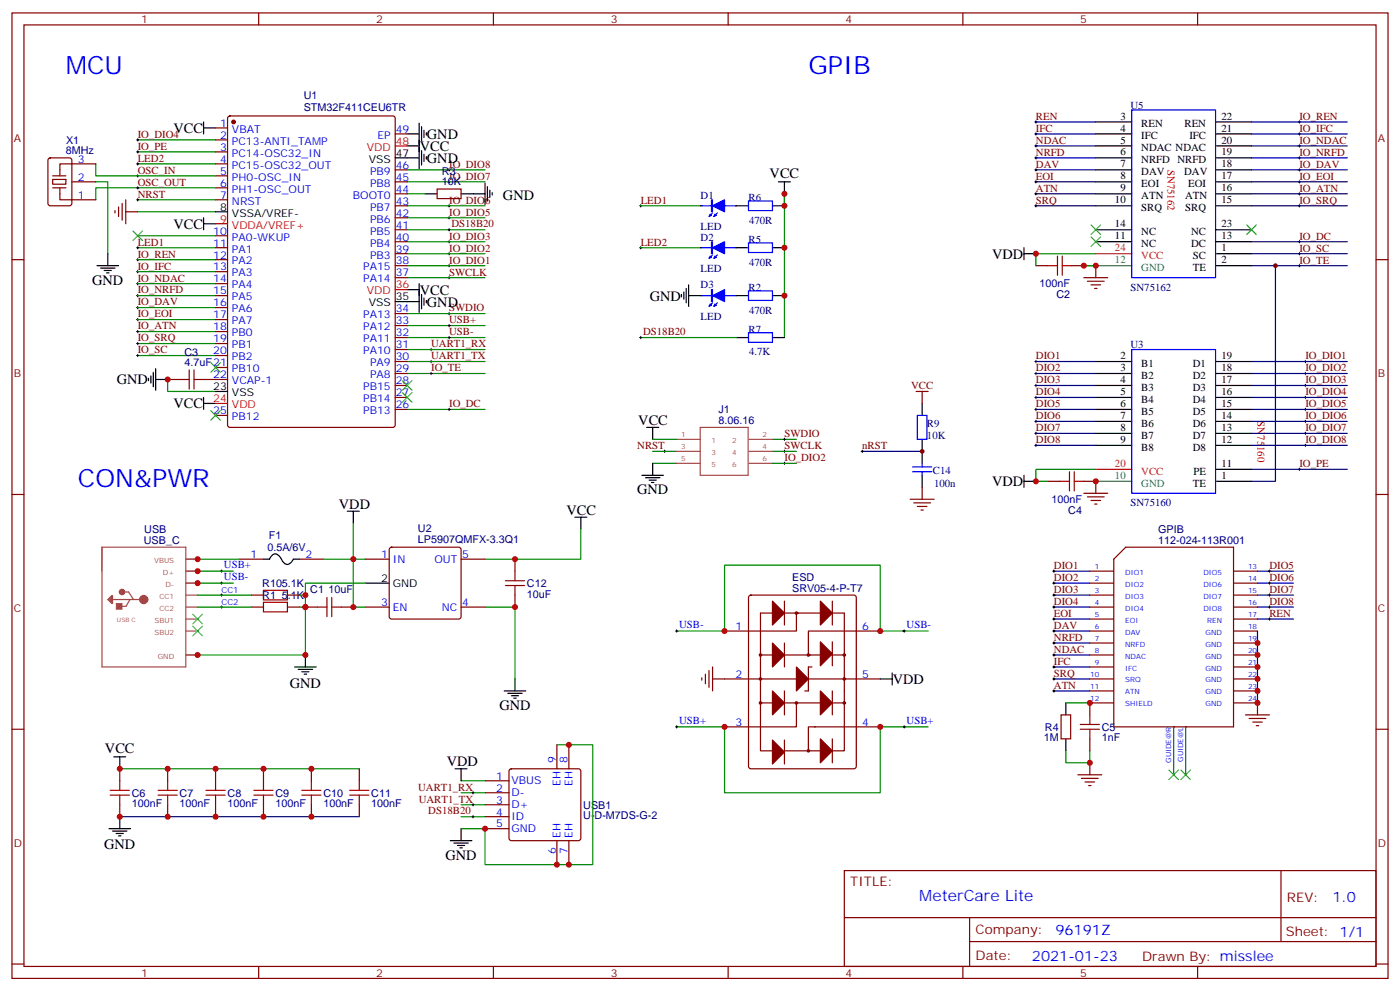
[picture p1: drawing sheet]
<svg xmlns="http://www.w3.org/2000/svg" width="412mm" height="292mm" viewBox="0 0 412 292" stroke-linecap="round" stroke-linejoin="round" font-family="sans-serif">
<g fill="none" stroke="#000" stroke-width=".29">
<path d="M304.8 39.4h.7M304.8 35.9h.7M305.2 35.6v.7M305.2 39.1v.7M382.4 39.4h.7M382.4 35.9h.7M382.8 35.6v.7M382.8 39.1v.7M131.9 53.6h.7M131.9 50h.7M132.3 49.7v.7M132.3 53.2v.7"/>
<path d="M304.8 53.6h.7M304.8 50h.7M304.8 46.5h.7M304.8 43h.7M304.8 57.1h.7M305.2 42.6v.7M305.2 46.1v.7M305.2 49.7v.7M305.2 53.2v.7M305.2 56.7v.7M382.4 53.6h.7M382.4 50h.7"/>
<path d="M382.4 46.5h.7M382.4 43h.7M382.4 57.1h.7M382.8 42.6v.7M382.8 46.1v.7M382.8 49.7v.7M382.8 53.2v.7M382.8 56.7v.7M40.2 76.5h.7M40.6 76.1v.7M40.6 79.7v.7M131.9 64.1h.7"/>
<path d="M131.9 60.6h.7M131.9 78.2h.7M131.9 74.7h.7M131.9 71.2h.7M132.3 60.3v.7M132.3 63.8v.7M132.3 70.8v.7M132.3 74.4v.7M132.3 77.9v.7M304.8 60.6h.7M305.2 60.3v.7M382.4 60.6h.7"/>
<path d="M382.4 78.2h.7M382.4 74.7h.7M382.4 71.2h.7M382.8 60.3v.7M382.8 70.8v.7M382.8 74.4v.7M382.8 77.9v.7M40.2 83.5h.7M40.2 80h.7M40.2 97.6h.7M40.2 94.1h.7M40.2 90.6h.7"/>
<path d="M40.2 87.1h.7M40.6 83.2v.7M40.6 86.7v.7M40.6 90.2v.7M40.6 93.8v.7M40.6 97.3v.7M131.9 81.8h.7M131.9 92.4h.7M131.9 99.4h.7M131.9 95.9h.7M132.3 81.4v.7M132.3 92v.7"/>
<path d="M132.3 95.5v.7M132.3 99.1v.7M40.2 101.2h.7M40.6 100.8v.7M126.6 102.9h.8M126.6 106.5h.8M127 102.6v.7M127 106.1v.7M304.8 106.5h.7M304.8 117.1h.7M304.8 113.5h.7M304.8 110h.7"/>
<path d="M305.2 106.1v.7M305.2 109.6v.7M305.2 113.2v.7M305.2 116.7v.7M384.2 106.5h.7M384.2 117.1h.7M384.2 113.5h.7M384.2 110h.7M384.5 106.1v.7M384.5 109.6v.7M384.5 113.2v.7M384.5 116.7v.7"/>
<path d="M131.9 120.6h.7M132.3 120.2v.7M304.8 120.6h.7M304.8 131.2h.7M304.8 127.6h.7M304.8 124.1h.7M305.2 120.2v.7M305.2 123.8v.7M305.2 127.3v.7M305.2 130.8v.7M382.4 138.2h.7M382.8 137.9v.7"/>
<path d="M384.2 120.6h.7M384.2 131.2h.7M384.2 127.6h.7M384.2 124.1h.7M384.5 120.2v.7M384.5 123.8v.7M384.5 127.3v.7M384.5 130.8v.7M64.9 175.3h.7M64.9 171.7h.7M64.9 168.2h.7M64.9 178.8h.7"/>
<path d="M65.3 167.9v.7M65.3 171.4v.7M65.3 174.9v.7M65.3 178.4v.7"/>
</g>
<g fill="none" stroke="#008700" stroke-width=".35">
<path d="M40.6 48.3h22.9M40.6 44.7h22.9M40.6 41.2h22.9M119.9 53.6h23M119.9 50h23M119.9 57.1h5.3M40.6 73h22.9M40.6 76.5h22.9M40.6 62.4h22.9M119.9 78.2h23M119.9 74.7h23M119.9 71.2h23"/>
<path d="M119.9 64.1h23M119.9 60.6h23M40.6 97.6h22.9M40.6 94.1h22.9M40.6 90.6h22.9M40.6 87.1h22.9M40.6 83.5h22.9M40.6 80h22.9M119.9 95.9h23M119.9 99.4h23M119.9 92.4h23M119.9 81.8h23"/>
<path d="M40.6 104.7h22.9M40.6 101.2h22.9M49.4 111.8v3.5h14.1M119.9 110h23M119.9 102.9h23M119.9 106.5h23M119.9 120.6h23M35.3 226.4h70.5"/>
</g>
<g fill="none" stroke="#000" stroke-width=".35">
<path d="M60 35.9v3.5M60 37.7h3.5M119.9 39.4h3.6M123.5 36.3v13.4M124.2 37.3v4.3M124.9 38.4v2.1M125.6 39.1v.7M322.8 39.4h10.6M322.8 35.9h10.6M358.1 39.4h10.6M358.1 35.9h10.6M116.4 46.5h7.1"/>
<path d="M119.9 43h3.6M124.2 44.4v4.2M124.9 45.4v2.2M125.6 46.1v.7M139.3 57.1h3.6M142.9 53.9v6.4M143.6 55v4.2M144.3 56v2.1M145 56.7v.7M322.8 57.1h10.6M322.8 46.5h10.6M322.8 43h10.6"/>
<path d="M322.8 50h10.6M322.8 53.6h10.6M358.1 57.1h10.6M358.1 46.5h10.6M358.1 43h10.6M358.1 50h10.6M358.1 53.6h10.6M60 64.1v3.6M60 65.9h3.5M63.5 62.4h3.5M301.6 73v3.5M301.6 74.7h3.6"/>
<path d="M322.8 60.6h10.6M322.8 71.2h10.6M322.8 67.7h10.6M358.1 74.7h10.6M358.1 60.6h10.6M358.1 78.2h10.6M358.1 71.2h10.6M358.1 67.7h10.6M116.4 88.8h7.1M119.9 85.3h3.6M123.5 83.5v8.5M124.2 86.7v4.2"/>
<path d="M124.9 87.8v2.1M125.6 88.5v.7M43.7 111.4v.7M44.4 110.7v2.1M45.2 109.6v4.3M45.9 111.8h3.5M45.9 108.6v6.3M60 118.8h3.5M60 117.1v3.5M63.5 115.3h3.5M322.8 106.5h10.6M322.8 110h10.6"/>
<path d="M322.8 113.5h10.6M322.8 117.1h10.6M358.1 106.5h10.6M358.1 110h10.6M358.1 113.5h10.6M358.1 117.1h10.6M301.6 140v3.5M322.8 120.6h10.6M322.8 124.1h10.6M322.8 127.6h10.6M322.8 131.2h10.6M358.1 120.6h10.6"/>
<path d="M358.1 124.1h10.6M358.1 127.6h10.6M358.1 131.2h10.6M358.1 138.2h10.6M301.6 141.7h3.6M358.1 141.7h10.6M77.6 164.7h1.8l.6-1a1.56 1.56 0 0 1 2.7 .6l.1 .3a2.13 2.13 0 0 0 2.3 1.5l1.3-1.4h1.8M86.8 196.4h6.3M87.8 197.1h4.3M88.9 197.8h2.1M89.6 198.5h.7M90 192.9v3.5"/>
<path d="M33.5 222.9h3.5M35.3 222.9v3.5M32.1 244.1h6.4M33.2 244.8h4.2M34.2 245.5h2.1M34.9 246.2h.7M35.3 240.5v3.6"/>
</g>
<g fill="none" stroke="#800000" stroke-width=".35">
<path d="M36 59.9v4.9M37 58.8v7.1M33.9 62v.7M34.9 61v2.8M37 62.4h3.6M322.8 78.2v3.6M319.3 81.8h7M320.3 82.8h5M321.4 83.9h2.8M322.4 84.9h.7M319.3 145.3h7M320.3 146.3h5"/>
<path d="M321.4 147.4h2.8M322.4 148.4h.7M322.8 141.7v3.6"/>
</g>
<g fill="none" stroke="#870000" stroke-width=".35">
<path d="M63.5 37.7h3.5M67.3 34.4l.4-.3h48l.7 .5v90.6l-.4 .6-48.3 .1-.6-.5-.1-90.5zM116.4 39.4h3.5M63.5 41.2h3.5M63.5 44.7h3.5M63.5 48.3h3.5M63.5 51.8h3.5M63.5 55.3h3.5M63.5 58.8h3.5M116.4 57.1h3.5M116.4 53.6h3.5M116.4 50h3.5"/>
<path d="M63.5 69.4h3.5M63.5 73h3.5M63.5 76.5h3.5M116.4 78.2h3.5M116.4 74.7h3.5M116.4 71.2h3.5M116.4 67.7h3.5M116.4 64.1h3.5M116.4 60.6h3.5M63.5 80h3.5M63.5 83.5h3.5M63.5 87.1h3.5"/>
<path d="M63.5 90.6h3.5M63.5 94.1h3.5M63.5 97.6h3.5M116.4 99.4h3.5M116.4 95.9h3.5M116.4 92.4h3.5M116.4 81.8h3.5M63.5 101.2h3.5M63.5 104.7h3.5M63.5 108.2h3.5M63.5 111.8h3.5M116.4 117.1h3.5"/>
<path d="M116.4 113.5h3.5M116.4 110h3.5M116.4 106.5h3.5M116.4 102.9h3.5M63.5 122.3h3.5M116.4 120.6h3.5M70.6 164.7h7M88.2 164.7h7M321 168.2h7M321 171.7h7M321 175.3h7M321 178.8h7"/>
<path d="M328.1 164.7l3.5-3.6h31.8v53h-35.3zM363.5 168.2h6.9M363.5 171.7h6.9M363.5 175.3h6.9M363.5 178.8h6.9M321 182.3h7M321 185.8h7M321 189.4h7M321 192.9h7M321 196.4h7M321 200h7M363.5 182.3h6.9"/>
<path d="M363.5 185.8h6.9M363.5 189.4h6.9M363.5 192.9h6.9M363.5 196.4h6.9M363.5 200h6.9M321 203.5h7M321 207h7M363.5 203.5h6.9M363.5 207h6.9"/>
</g>
<circle cx="68.8" cy="35.9" r=".53" fill="#870000" stroke="#870000" stroke-width=".35"/>
<path d="M116.4 43h3.5M63.5 65.9h3.5M116.4 85.3h3.5M63.5 118.8h3.5" fill="none" stroke="#f00" stroke-width=".35"/>
<g fill="none" stroke="#000080" stroke-width=".35">
<path d="M305.2 35.9h17.6M305.2 39.4h17.6M368.7 35.9h28.2M368.7 39.4h28.2M305.2 57.1h17.6M305.2 53.6h17.6M305.2 50h17.6M305.2 43h17.6M305.2 46.5h17.6M368.7 57.1h28.2M368.7 53.6h28.2M368.7 50h28.2"/>
<path d="M368.7 43h28.2M368.7 46.5h28.2M305.2 60.6h17.6M368.7 78.2h28.2M368.7 60.6h28.2M368.7 71.2h28.2M368.7 74.7h28.2M375.7 78.2v63.5h-7M305.2 117.1h17.6M305.2 113.5h17.6M305.2 110h17.6M305.2 106.5h17.6"/>
<path d="M368.7 117.1h28.2M368.7 113.5h28.2M368.7 110h28.2M368.7 106.5h28.2M305.2 131.2h17.6M305.2 127.6h17.6M305.2 124.1h17.6M305.2 120.6h17.6M368.7 131.2h28.2M368.7 127.6h28.2M368.7 124.1h28.2M368.7 120.6h28.2"/>
<path d="M368.7 138.2h28.2M35.3 240.5h70.5"/>
</g>
<path d="M322.8 74.7h10.6M322.8 138.2h10.6" fill="none" stroke="#ed0d21" stroke-width=".35"/>
<path d="M322.8 78.2h10.6M322.8 141.7h10.6" fill="none" stroke="#17855c" stroke-width=".35"/>
<path d="M333.4 32.4h24.7v49.4h-24.7zM333.4 102.9h24.7v42.4h-24.7z" fill="none" stroke="#00f" stroke-width=".35"/>
<g fill="#870000">
<circle cx="349.3" cy="214.1" r=".18"/>
<circle cx="345.7" cy="214.1" r=".18"/>
</g>
<g fill="none" stroke="#000080" stroke-width=".35">
<path d="M254 132.9h17.6M310.4 178.8h10.6M310.4 175.3h10.6M310.4 171.7h10.6M310.4 168.2h10.6M370.4 178.8h10.6M370.4 175.3h10.6M370.4 171.7h10.6M370.4 168.2h10.6M310.4 185.8h10.6M310.4 189.4h10.6M310.4 192.9h10.6"/>
<path d="M310.4 182.3h10.6M310.4 196.4h10.6M310.4 200h10.6M370.4 182.3h10.6M370.4 185.8v21.2M310.4 203.5h10.6"/>
</g>
<g fill="none" stroke="#000" stroke-width=".29">
<path d="M40.2 51.8h.7M40.2 55.3h.7M40.2 58.8h.7M40.2 41.2h.7M40.2 44.7h.7M40.2 48.3h.7M40.6 40.9v.7M40.6 44.4v.7M40.6 47.9v.7M40.6 51.4v.7M40.6 55v.7M40.6 58.5v.7"/>
<path d="M40.2 73h.7M40.6 72.6v.7M131.9 67.7h.7M132.3 67.3v.7M188.4 73h.7M188.4 60.6h.7M188.7 60.3v.7M188.7 72.6v.7M188.4 99.4h.7M188.7 99.1v.7M40.2 104.7h.7M40.6 104.4v.7"/>
<path d="M126.6 110h.8M127 109.6v.7M195.4 132.9h.7M195.8 132.6v.7M230.7 132.9h.7M230.7 129.4h.7M231.1 129v.8M231.1 132.6v.7M253.6 132.9h.8M254 132.6v.7M310.1 168.2h.7M310.1 171.7h.7"/>
<path d="M310.1 175.3h.7M310.1 178.8h.7M310.4 167.9v.7M310.4 171.4v.7M310.4 174.9v.7M310.4 178.4v.7M373.6 168.2h.7M373.6 171.7h.7M373.6 175.3h.7M373.6 178.8h.7M373.9 167.9v.7M373.9 171.4v.7"/>
<path d="M373.9 174.9v.7M373.9 178.4v.7M310.1 185.8h.7M310.1 189.4h.7M310.1 192.9h.7M310.1 182.3h.7M310.1 196.4h.7M310.1 200h.7M310.4 182v.7M310.4 185.5v.7M310.4 189v.7M310.4 192.5v.8"/>
<path d="M310.4 196.1v.7M310.4 199.6v.7M373.6 182.3h.7M373.9 182v.7M310.1 203.5h.7M310.4 203.1v.7"/>
</g>
<g fill="none" stroke="#800000" stroke-width=".35">
<path d="M269.9 115.3h3.5M271.6 115.3v3.5M268.1 147h7.1M269.2 148.1h4.9M270.2 149.2h2.8M271.3 150.2h.7M271.6 143.5v3.5M206.7 199.6v.7M207.8 198.5v2.9M208.8 197.5v4.9M209.9 200h3.5M209.9 196.4v7.1"/>
<path d="M366.9 210.5h7M367.9 211.6h5M369 212.7h2.8M370.1 213.7h.7M370.4 207v3.5M317.5 228.2h7.1M318.6 229.2h4.9M319.6 230.3h2.8M320.7 231.4h.7M321 224.6v3.6"/>
</g>
<g fill="none" stroke="#a64a4a" stroke-width=".35">
<path d="M30 161.1v7.1M30 161.1h24.7v35.3h-24.7zM32 176.6l.6-.6v1.1l-.3-.5M32.9 175.5h.3v2.2h-.3l-1.1-1.1zM32.9 175.5v1.9M33.2 176.6h9.1M36.5 174.3h1.4l1.4 2.3M38.3 176.6l-1.2 2h-1.7M54.7 168.2h3.5M54.7 171.7h3.5M54.7 164.7h3.5M54.7 175.3h3.5"/>
<path d="M54.7 178.8h3.5M54.7 192.9h3.5M54.7 182.3h3.5M54.7 185.8h3.5"/>
</g>
<g fill="none" stroke="#a64a4a" stroke-width="1.4">
<path d="M36.2 174.3a.28 .28 0 0 0-.4-.2 .28 .28 0 0 0-.1 .4 .28 .28 0 0 0 .5 0v-.2"/>
<circle cx="42.3" cy="176.6" r=".69"/>
</g>
<path d="M34.3 177.7h1.6v1.7h-1.6z" fill="#a64a4a" stroke="#a64a4a" stroke-width=".29"/>
<g fill="none" stroke="#008700" stroke-width=".35">
<path d="M28.2 48.3v3.5h35.3M28.2 53.6h3.5v21.1M40.6 58.8h22.9M63.5 55.3h-35.3v3.5M40.6 69.4h22.9M119.9 67.7h23M188.7 73h17.7M188.7 60.6h17.7M231.1 60.6v-3.5v42.3M319.3 78.2h3.5M322.8 74.7h-17.6v3.5M188.7 99.4h28.3"/>
<path d="M192.3 132.9h7M192.3 136.5h7M227.5 132.9h7.1M227.5 129.4h7.1M322.8 138.2h-17.6v3.5h3.5M104.1 154.1v24.7h3.5M171.1 155.9v8.8h-28.2M58.2 175.3h15.9M58.2 164.7h12.4M58.2 168.2h10.6M58.2 171.7h10.6M58.2 178.8h15.9"/>
<path d="M88.2 178.8h1.8M90 178.8v14.1h-31.8M95.2 164.7h12.4M107.6 171.7h-17.6v7.1M142.9 178.8h8.8v21.2M199.3 185.8h14.1v-19.4h45.9v19.4h14.1M199.3 214.1h14.1v19.4h45.9v-19.4h14.1M314 207h7M314 221.1v3.5h7v-3.5"/>
</g>
<g fill="none" stroke="#a10000" stroke-width=".35">
<path d="M308.7 78.2h2.8M311.5 75.4v5.7M312.9 78.2h2.8M312.9 75.4v5.7M52.9 111.8h2.8M55.7 108.9v5.7M57.1 111.8h2.9M57.1 108.9v5.7M315 138.9v5.7M316.4 138.9v5.7M312.2 141.7h2.8M316.4 141.7h2.9"/>
<path d="M77.6 177.4h7.1v2.8h-7.1zM93.5 178.8h2.8M96.3 176v5.6M97.7 178.8h2.8M97.7 176v5.6M148.9 172.4h5.6M148.9 171h5.6M151.7 168.2v2.8M151.7 172.4v2.9M318.2 214.8h5.6M318.2 213.4h5.6M321 210.5v2.9"/>
<path d="M321 214.8v2.8M32.5 234.2h5.6M32.5 232.8h5.6M35.3 229.9v2.9M35.3 234.2v2.8M46.6 234.2h5.6M46.6 232.8h5.6M49.4 229.9v2.9M49.4 234.2v2.8M60.7 234.2h5.6M60.7 232.8h5.6M63.5 229.9v2.9"/>
<path d="M63.5 234.2v2.8M74.8 234.2h5.6M74.8 232.8h5.6M77.6 229.9v2.9M77.6 234.2v2.8M88.9 234.2h5.6M88.9 232.8h5.6M91.7 229.9v2.9M91.7 234.2v2.8M103 234.2h5.7M103 232.8h5.7M105.8 229.9v2.9"/>
<path d="M105.8 234.2v2.8"/>
</g>
<g fill="none" stroke="#870000" stroke-width=".35">
<path d="M3.5 3.8h405.4v284.3h-405.4zM7.1 7.3h398.2v277.3h-398.2zM76.2 3.8v3.5M145.3 3.8v3.5M214.5 3.8v3.5M283.6 3.8v3.5M352.8 3.8v3.5M14.3 46.7l.5-.2h5.7l.6 .4 .1 13-.5 .7h-5.9l-.6-.5-.1-12.9zM15.5 52.8h3.9v1.5h-3.9zM15.5 51.8h3.9M15.5 55.3h3.9M17.6 55.3v3.5h10.6"/>
<path d="M21.2 53.6h7M28.2 48.3h-10.6v3.5M128.8 55.7h7v2.8h-7zM3.5 76.5h3.6M305.2 78.2h3.5M315.7 78.2h3.6M405.3 76.5h3.6M49.4 111.8h3.5M60 111.8h3.5M3.5 145.6h3.6M308.7 141.7h3.5M319.3 141.7h3.5"/>
<path d="M405.3 145.6h3.6M74.1 178.8h3.5M84.7 178.8h3.5M90 178.8h3.5M100.5 178.8h3.6M107.6 178.8h7.1M107.6 164.7h7.1M114.9 161.4l.5-.3h19.7l.5 .3 .2 .5v19.7l-.2 .5-.5 .2h-19.7l-.5-.2-.2-.5v-19.7zM135.8 178.8h7.1M135.8 164.7h7.1M151.7 164.7v3.5M151.7 175.3v3.5"/>
<path d="M3.5 214.8h3.6M312.6 210.5h2.8v7.1h-2.8zM321 207v3.5M321 217.6v3.5M405.3 214.8h3.6M35.3 226.4v3.5M35.3 237v3.5M49.4 226.4v3.5M49.4 237v3.5M63.5 226.4v3.5M63.5 237v3.5M77.6 226.4v3.5"/>
<path d="M77.6 237v3.5M91.7 226.4v3.5M91.7 237v3.5M105.8 226.4v3.5M105.8 237v3.5M248.7 256.4h156.6v28.2h-156.6zM377.3 256.4v20.9M248.7 270.2h156.5M285.6 277.3h119.6M285.6 270.2v14.2M3.5 283.9h3.6M76.2 284.6v3.5"/>
<path d="M145.3 284.6v3.5M214.5 284.6v3.5M283.6 284.6v3.5M352.8 284.6v3.5M405.3 283.9h3.6"/>
</g>
<g fill="none" stroke="#000" stroke-width=".35">
<path d="M125.2 57.1h3.6M135.8 57.1h3.5M229.3 53.6h3.5M231.1 53.6v3.5M28.6 78.2h6.3M29.6 79h4.3M30.7 79.7h2.1M31.7 74.7v3.5M206.4 73h.3M206.4 60.6h.3M216.6 73h3.9M216.6 60.6h3.9"/>
<path d="M227.5 73h3.6M227.5 60.6h3.6M31.4 80.4h.7M200.7 86.7v.7M201.4 86v2.1M202.1 84.9v4.3M202.8 87.1h3.9M202.8 83.9v6.3M216.6 87.1h3.9M217 99.4h3.5M227.5 87.1h3.6M227.5 99.4h3.6"/>
<path d="M271.6 118.8v3.5M189.1 140h6.3M192.3 136.5v3.5M271.6 129.4v7.1M271.6 140v3.5M102.3 150.6h3.5M104.1 150.6v3.5M169.3 152.3h3.6M171.1 152.3v3.6M190.1 140.7h4.3M191.2 141.4h2.1M191.9 142.1h.7"/>
<path d="M107.6 171.7h7.1M151.7 200v3.5M148.5 203.5h6.4M149.6 204.2h4.2M150.6 204.9h2.2M151.3 205.6h.7M314 207v3.5M314 217.6v3.5"/>
</g>
<path d="M39.2 68l2.8 2.8M42 68l-2.8 2.8M321.4 66.3l2.8 2.8M321.4 69.8l2.8 2.8M324.2 66.3l-2.8 2.8M324.2 69.8l-2.8 2.8M367.2 66.3l2.9 2.8M370.1 66.3l-2.9 2.8M62.1 106.8l2.8 2.8M64.9 106.8l-2.8 2.8" fill="none" stroke="#3c3" stroke-width=".35"/>
<g fill="none" stroke="#00f" stroke-width=".35">
<path d="M220.5 59.2h7v2.8h-7zM206.7 73h9.9M206.7 60.6h9.9M209.2 75.4l.3 .4-.7 .3zM209.2 63.1l.3 .3-.7 .4zM209.9 75.1l-.7 .7M209.9 62.7l-.7 .7M210.6 75.4l.4 .4-.7 .3zM210.6 63.1l.4 .3-.7 .4zM211.3 75.1l-.7 .7M211.3 62.7l-.7 .7M220.5 71.5h7v2.9h-7z"/>
<path d="M206.7 87.1h9.9M209.2 89.5l.3 .4-.7 .3zM209.9 89.2l-.7 .7M210.6 89.5l.4 .4-.7 .3zM211.3 89.2l-.7 .7M220.5 85.7h7v2.8h-7zM220.5 98h7v2.8h-7zM268.8 137.5h5.7M268.8 138.9h5.7M270.2 122.3h2.8v7.1h-2.8zM271.6 136.5v1M271.6 138.9v1.1"/>
</g>
<g fill="#00f" stroke="#00f" stroke-width=".35">
<path d="M209.9 73l3.5-1.8v3.5z"/>
<path d="M209.9 60.6l3.5-1.8v3.6z"/>
<path d="M209.9 87.1l3.5-1.8v3.5z"/>
</g>
<g fill="#00f" stroke="#00f" stroke-width=".29">
<path d="M209.5 71.2h.4v3.5h-.4z"/>
<path d="M209.5 58.8h.4v3.6h-.4z"/>
<path d="M209.5 85.3h.4v3.5h-.4z"/>
</g>
<path d="M220.7 175.5l.5-.2h30.3l.7 .4v50l-.4 .7h-30.6l-.7-.4v-50z" fill="#fff" stroke="#870000" stroke-width=".35"/>
<g fill="none" stroke="#870000" stroke-width=".35">
<path d="M231.1 177v7.1M245.2 177v7.1M213.4 200h7.1M224 192.9h24.7M231.1 189.4v7M234.6 180.6v5.2h-21.2M239.2 196.4h-1.1v7.1h-1M245.2 189v7.1M252.2 200h7.1M259.3 185.8h-21.2v7.1M213.4 214.1h7.1M224 203.5v-22.9h24.7v22.9"/>
<path d="M252.2 214.1h7.1"/>
</g>
<g fill="#870000" stroke="#870000" stroke-width=".35">
<path d="M227.5 177l3.6 3.6-3.6 3.5z"/>
<path d="M241.7 177l3.5 3.6-3.5 3.5z"/>
<path d="M234.6 196.4l3.5 3.6-3.5 3.5z"/>
<path d="M241.7 189l3.5 3.5-3.5 3.6z"/>
<path d="M227.5 189.4l3.6 3.5-3.6 3.5z"/>
</g>
<circle cx="239.9" cy="214.1" r=".18" fill="#870000"/>
<path d="M220.5 200h14.1M238.1 200h10.6" fill="none" stroke="#870000" stroke-width=".35"/>
<g fill="#870000">
<circle cx="235" cy="180.6" r=".18"/>
<circle cx="238.5" cy="192.9" r=".18"/>
</g>
<g fill="#870000" stroke="#870000" stroke-width=".35">
<path d="M227.5 203.5l3.6 3.5-3.6 3.5z"/>
<path d="M241.7 203.5l3.5 3.5-3.5 3.5z"/>
<path d="M241.7 217.6l3.5 3.5-3.5 3.5z"/>
<path d="M227.5 217.9l3.6 3.6-3.6 3.5z"/>
</g>
<g fill="none" stroke="#870000" stroke-width=".35">
<path d="M74.1 175.3h3.5M84.7 175.3h3.5M248.7 200h3.5M164 219.4v7M167.6 219.4v7M224 203.5v3.5h3.5M224 207v14.1h3.5M231.1 203.5v7M231.1 217.9v7.1M231.1 207h10.6M234.6 207v7.1h-14.1M245.2 203.5v7"/>
<path d="M245.2 217.6v7M248.7 203.5v3.5h-3.5M248.7 207v14.1h-3.5M252.2 214.1h-14.1v7M142.9 229.9h7M142.9 233.5h7M142.9 237h7M150.2 226.6l.4-.2h19.8l.5 .2 .2 .5v19.8l-.2 .5-.5 .2h-19.8l-.5-.3-.2-.4v-19.8zM231.1 221.1h10.6M142.9 240.5h7M142.9 244.1h7M164 247.6v7"/>
<path d="M167.6 247.6v7"/>
<circle cx="224" cy="200" r=".35"/>
<circle cx="224" cy="192.9" r=".35"/>
<circle cx="234.6" cy="180.6" r=".35"/>
<circle cx="238.1" cy="192.9" r=".35"/>
<circle cx="248.7" cy="192.9" r=".35"/>
<circle cx="248.7" cy="200" r=".35"/>
<circle cx="224" cy="207" r=".35"/>
<circle cx="234.6" cy="207" r=".35"/>
<circle cx="248.7" cy="207" r=".35"/>
<circle cx="238.1" cy="221.1" r=".35"/>
</g>
<g fill="none" stroke="#000" stroke-width=".29">
<path d="M230.7 136.5h.7M231.1 136.1v.7M199 185.8h.7M199.3 185.5v.7M266 185.8h.7M266.3 185.5v.7M199 214.1h.7M199.3 213.7v.7M266 214.1h.7M266.3 213.7v.7M139 237h.7M139 233.5h.7"/>
<path d="M139.3 233.1v.7M139.3 236.6v.7M139 240.5h.7M139.3 240.2v.7"/>
</g>
<path d="M190.5 125.9h3.5M192.3 125.9v3.5M259.3 200h3.5M262.8 198.2v3.5M134.1 226.4h3.5M135.8 226.4v3.5M132.6 247.6h6.4M133.7 248.3h4.2M134.8 249h2.1M135.5 249.7h.7M135.8 244.1v3.5" fill="none" stroke="#000" stroke-width=".35"/>
<path d="M77.6 173.8h7.1v2.9h-7.1z" fill="none" stroke="#a10000" stroke-width=".35"/>
<path d="M192.3 129.4h7M227.5 136.5h7.1M88.2 175.3h1.8M164 219.4h10.6v35.2h-31.7v-10.5h-7.1M345.7 214.1v14.1M349.2 214.1v14.1M135.8 237h7.1M135.8 233.5h7.1M135.8 229.9h7.1M135.8 240.5h7.1" fill="none" stroke="#008700" stroke-width=".35"/>
<g fill="none" stroke="#3c3" stroke-width=".35">
<path d="M118.5 112.1l2.9 2.8M118.5 115.6l2.9 2.9M121.4 112.1l-2.9 2.8M121.4 115.6l-2.9 2.9M62.1 120.9l2.8 2.9M64.9 120.9l-2.8 2.9M56.8 180.9l2.8 2.8M56.8 184.4l2.8 2.9M59.6 180.9l-2.8 2.8M59.6 184.4l-2.8 2.9M344.3 226.8l2.8 2.8M347.1 226.8l-2.8 2.8"/>
<path d="M347.8 226.8l2.9 2.8M350.7 226.8l-2.9 2.8"/>
</g>
<path d="M199.3 129.4h7M199.3 132.9h7M199.3 136.5h7M206.3 125.9h14.1v14.1h-14.1zM220.6 129.4h6.9M220.6 132.9h6.9M220.6 136.5h6.9" fill="none" stroke="#a64a4a" stroke-width=".35"/>
<circle cx="375.7" cy="78.2" r=".71" fill="#800000"/>
<g fill="#c00">
<circle cx="35.3" cy="240.5" r=".88"/>
<circle cx="58.2" cy="168.2" r=".88"/>
<circle cx="58.2" cy="171.7" r=".88"/>
<circle cx="58.2" cy="164.7" r=".88"/>
<circle cx="90" cy="178.8" r=".88"/>
<circle cx="104.1" cy="164.7" r=".88"/>
<circle cx="104.1" cy="178.8" r=".88"/>
<circle cx="151.7" cy="178.8" r=".88"/>
<circle cx="151.7" cy="164.7" r=".88"/>
<circle cx="49.4" cy="111.8" r=".88"/>
<circle cx="35.3" cy="226.4" r=".88"/>
<circle cx="49.4" cy="240.5" r=".88"/>
<circle cx="49.4" cy="226.4" r=".88"/>
<circle cx="63.5" cy="240.5" r=".88"/>
<circle cx="63.5" cy="226.4" r=".88"/>
<circle cx="77.6" cy="240.5" r=".88"/>
<circle cx="77.6" cy="226.4" r=".88"/>
<circle cx="91.7" cy="240.5" r=".88"/>
<circle cx="91.7" cy="226.4" r=".88"/>
<circle cx="322.8" cy="141.7" r=".88"/>
<circle cx="322.8" cy="78.2" r=".88"/>
<circle cx="319.3" cy="78.2" r=".88"/>
<circle cx="321" cy="224.6" r=".88"/>
<circle cx="305.2" cy="141.7" r=".88"/>
<circle cx="305.2" cy="74.7" r=".88"/>
<circle cx="231.1" cy="57.1" r=".88"/>
<circle cx="231.1" cy="60.6" r=".88"/>
<circle cx="231.1" cy="73" r=".88"/>
<circle cx="231.1" cy="87.1" r=".88"/>
<circle cx="58.2" cy="192.9" r=".88"/>
</g>
<circle cx="271.6" cy="132.9" r=".71" fill="#800000"/>
<g fill="#c00">
<circle cx="213.4" cy="214.1" r=".88"/>
<circle cx="259.3" cy="214.1" r=".88"/>
<circle cx="213.4" cy="185.8" r=".88"/>
<circle cx="259.3" cy="185.8" r=".88"/>
<circle cx="90" cy="175.3" r=".88"/>
<circle cx="370.4" cy="207" r=".88"/>
<circle cx="370.4" cy="203.5" r=".88"/>
<circle cx="370.4" cy="200" r=".88"/>
<circle cx="370.4" cy="196.4" r=".88"/>
<circle cx="370.4" cy="192.9" r=".88"/>
<circle cx="321" cy="207" r=".88"/>
<circle cx="370.4" cy="189.4" r=".88"/>
<circle cx="90" cy="192.9" r=".88"/>
<circle cx="142.9" cy="244.1" r=".88"/>
<circle cx="164" cy="254.6" r=".88"/>
<circle cx="167.6" cy="254.6" r=".88"/>
<circle cx="167.6" cy="219.4" r=".88"/>
</g>
<g font-size="7.4" fill="#00f">
<text x="19.4" y="21.8">MCU</text>
<text x="238.1" y="21.8">GPIB</text>
<text x="22.9" y="143.5">CON&amp;PWR</text>
</g>
<text font-size="4.6" fill="#00f" x="270.8" y="265.4">MeterCare Lite</text>
<g font-size="4.2">
<text x="51.1" y="39.1">VCC</text>
<text x="125.8" y="40.9">GND</text>
<text x="123.6" y="44.4">VCC</text>
<text x="125.8" y="47.9">GND</text>
<text x="226.7" y="52.5">VCC</text>
<text x="148.2" y="58.8">GND</text>
<text x="51.1" y="67.3">VCC</text>
<text x="292.3" y="76.1">VDD</text>
<text x="27.2" y="83.9">GND</text>
<text x="123.6" y="86.7">VCC</text>
<text x="191.4" y="88.5">GND</text>
<text x="125.8" y="90.3">GND</text>
<text x="34.4" y="113.2">GND</text>
<text x="51.1" y="120.3">VCC</text>
<text x="188" y="125.2">VCC</text>
<text x="292.3" y="143.2">VDD</text>
<text x="99.8" y="149.9">VDD</text>
<text x="187.7" y="145.6">GND</text>
<text x="166.9" y="151.6">VCC</text>
<text x="85.4" y="202.5">GND</text>
<text x="263" y="201.4">VDD</text>
<text x="147.1" y="209.1">GND</text>
<text x="30.9" y="221.8">VCC</text>
<text x="131.6" y="225.7">VDD</text>
<text x="30.7" y="250.1">GND</text>
<text x="131.2" y="253.2">GND</text>
</g>
<g font-size="4.2" fill="#00f">
<text x="392.5" y="265.7">1.0</text>
<text x="310.9" y="275.2">96191Z</text>
<text x="304" y="283">2021-01-23</text>
</g>
<g font-size="3.9" fill="#800">
<text x="250.5" y="261">TITLE:</text>
<text x="379.1" y="265.7">REV:</text>
<text x="287.4" y="275.2">Company:</text>
<text x="378.7" y="275.8">Sheet: 1/1</text>
<text x="287.4" y="282.9">Date:</text>
<text x="336.4" y="282.9">Drawn By: misslee</text>
</g>
<g font-size="3.2" fill="#800">
<text x="41.6" y="6.8">1</text>
<text x="110.8" y="6.8">2</text>
<text x="179.9" y="6.8">3</text>
<text x="249.1" y="6.8">4</text>
<text x="318.2" y="6.8">5</text>
<text x="4.1" y="41.9">A</text>
<text x="405.9" y="41.9">A</text>
<text x="4.1" y="111.1">B</text>
<text x="405.9" y="111.1">B</text>
<text x="4.1" y="180.2">C</text>
<text x="405.9" y="180.2">C</text>
<text x="4.1" y="249.3">D</text>
<text x="405.9" y="249.3">D</text>
<text x="41.6" y="287.6">1</text>
<text x="110.8" y="287.6">2</text>
<text x="179.9" y="287.6">3</text>
<text x="249.1" y="287.6">4</text>
<text x="318.2" y="287.6">5</text>
</g>
<g font-size="3.2" fill="#000080">
<text x="89.5" y="29.2">U1</text>
<text x="89.5" y="32.6">STM32F411CEU6TR</text>
<text x="333" y="32">U5</text>
<text x="19.4" y="45.4">8MHz</text>
<text x="19.5" y="42.3">X1</text>
<text x="130.2" y="51.4">R3</text>
<text x="130.2" y="54.6">10K</text>
<text x="206.4" y="58.5">D1</text>
<text x="220.5" y="59.2">R6</text>
<text x="220.6" y="65.9">470R</text>
<text x="206.4" y="70.8">D2</text>
<text x="206.4" y="67.7">LED</text>
<text x="220.5" y="71.5">R5</text>
<text x="206.4" y="80">LED</text>
<text x="220.6" y="78.2">470R</text>
<text x="206.4" y="84.9">D3</text>
<text x="220.5" y="85.7">R2</text>
<text x="306.2" y="84.6">100nF</text>
<text x="311.2" y="87.8">C2</text>
<text x="333" y="85.7">SN75162</text>
<text x="206.4" y="94.1">LED</text>
<text x="220.6" y="92.3">470R</text>
<text x="220.5" y="98">R7</text>
<text x="54.3" y="107.9">4.7uF21</text>
<text x="54.3" y="104.7">C3</text>
<text x="220.6" y="104.7">4.7K</text>
<text x="333" y="102.6">U3</text>
<text x="211.7" y="124.8">8.06.16</text>
<text x="211.7" y="121.6">J1</text>
<text x="273" y="125.9">R9</text>
<text x="273" y="129.4">10K</text>
<text x="274.8" y="139.6">C14</text>
<text x="275.2" y="143.5">100n</text>
<text x="309.7" y="148.1">100nF</text>
<text x="333" y="149.2">SN75160</text>
<text x="314.7" y="151.3">C4</text>
<text x="42.4" y="160.1">USB_C</text>
<text x="42.5" y="156.9">USB</text>
<text x="79.2" y="158.8">F1</text>
<text x="123.1" y="159.9">LP5907QMFX-3.3Q1</text>
<text x="123.1" y="156.8">U2</text>
<text x="341.1" y="160.1">112-024-113R001</text>
<text x="341.2" y="156.9">GPIB</text>
<text x="78.8" y="162.3">0.5A/6V</text>
<text x="77.3" y="172.9">R105.1K</text>
<text x="155.2" y="172.9">C12</text>
<text x="233.3" y="171">ESD</text>
<text x="77.3" y="176.4">R1</text>
<text x="83" y="176.4">5.1K</text>
<text x="91.4" y="174.6">C1</text>
<text x="96.8" y="174.6">10uF</text>
<text x="155.2" y="176">10uF</text>
<text x="233.3" y="174.2">SRV05-4-P-T7</text>
<text x="307.8" y="215.2">R4</text>
<text x="324.6" y="215.2">C5</text>
<text x="307.4" y="218.4">1M</text>
<text x="324.6" y="218.4">1nF</text>
<text x="38.8" y="237.8">100nF</text>
<text x="38.8" y="234.6">C6</text>
<text x="52.9" y="237.8">100nF</text>
<text x="52.9" y="234.6">C7</text>
<text x="67" y="237.8">100nF</text>
<text x="67" y="234.6">C8</text>
<text x="81.1" y="237.8">100nF</text>
<text x="81.1" y="234.6">C9</text>
<text x="95.2" y="237.8">100nF</text>
<text x="95.3" y="234.6">C10</text>
<text x="109.4" y="237.8">100nF</text>
<text x="109.4" y="234.6">C11</text>
<text x="171.8" y="238.1">USB1</text>
<text x="171.8" y="241.3">U-D-M7DS-G-2</text>
</g>
<g font-size="3.2" fill="#800000">
<text x="305.2" y="35.3">REN</text>
<text x="382.8" y="35.3">IO_REN</text>
<text x="40.6" y="40.6">IO_DIO4</text>
<text x="305.2" y="38.8">IFC</text>
<text x="382.8" y="38.8">IO_IFC</text>
<text x="40.6" y="44.1">IO_PE</text>
<text x="40.6" y="47.6">LED2</text>
<text x="305.2" y="42.3">NDAC</text>
<text x="305.2" y="45.9">NRFD</text>
<text x="382.8" y="45.9">IO_NRFD</text>
<text x="382.8" y="42.3">IO_NDAC</text>
<text x="40.6" y="51.2">OSC_IN</text>
<text x="132.3" y="52.9">IO_DIO7</text>
<text x="132.3" y="49.4">IO_DIO8</text>
<text x="305.2" y="52.9">EOI</text>
<text x="305.2" y="49.4">DAV</text>
<text x="382.8" y="52.9">IO_EOI</text>
<text x="382.8" y="49.4">IO_DAV</text>
<text x="40.6" y="54.7">OSC_OUT</text>
<text x="40.6" y="58.2">NRST</text>
<text x="132.3" y="60">IO_DIO6</text>
<text x="188.7" y="60">LED1</text>
<text x="305.2" y="60">SRQ</text>
<text x="305.2" y="56.4">ATN</text>
<text x="382.8" y="60">IO_SRQ</text>
<text x="382.8" y="56.4">IO_ATN</text>
<text x="132.3" y="63.5">IO_DIO5</text>
<text x="132.3" y="70.6">IO_DIO3</text>
<text x="133" y="66.8">DS18B20</text>
<text x="382.8" y="70.6">IO_DC</text>
<text x="40.6" y="75.8">IO_REN</text>
<text x="40.6" y="72.3">LED1</text>
<text x="132.3" y="77.6">IO_DIO1</text>
<text x="132.3" y="74.1">IO_DIO2</text>
<text x="188.7" y="72.3">LED2</text>
<text x="382.8" y="77.6">IO_TE</text>
<text x="382.8" y="74.1">IO_SC</text>
<text x="40.6" y="82.9">IO_NDAC</text>
<text x="40.6" y="79.4">IO_IFC</text>
<text x="132.3" y="81.1">SWCLK</text>
<text x="40.6" y="90">IO_DAV</text>
<text x="40.6" y="86.4">IO_NRFD</text>
<text x="40.6" y="93.5">IO_EOI</text>
<text x="132.3" y="91.7">SWDIO</text>
<text x="132.3" y="95.2">USB+</text>
<text x="40.6" y="97">IO_ATN</text>
<text x="40.6" y="100.5">IO_SRQ</text>
<text x="132.3" y="98.8">USB-</text>
<text x="189.4" y="98.5">DS18B20</text>
<text x="40.6" y="104.1">IO_SC</text>
<text x="127" y="102.3">UART1_RX</text>
<text x="127" y="105.8">UART1_TX</text>
<text x="305.2" y="105.8">DIO1</text>
<text x="384.5" y="105.8">IO_DIO1</text>
<text x="127" y="109.4">IO_TE</text>
<text x="305.2" y="112.9">DIO3</text>
<text x="305.2" y="109.4">DIO2</text>
<text x="384.5" y="112.9">IO_DIO3</text>
<text x="384.5" y="109.4">IO_DIO2</text>
<text x="132.3" y="119.9">IO_DC</text>
<text x="268.4" y="114.7">VCC</text>
<text x="305.2" y="116.4">DIO4</text>
<text x="305.2" y="119.9">DIO5</text>
<text x="384.5" y="119.9">IO_DIO5</text>
<text x="384.5" y="116.4">IO_DIO4</text>
<text x="305.2" y="123.5">DIO6</text>
<text x="384.5" y="123.5">IO_DIO6</text>
<text x="231.1" y="128.8">SWDIO</text>
<text x="305.2" y="130.5">DIO8</text>
<text x="305.2" y="127">DIO7</text>
<text x="384.5" y="127">IO_DIO7</text>
<text x="384.5" y="130.5">IO_DIO8</text>
<text x="187.7" y="132.3">NRST</text>
<text x="231.1" y="132.3">SWCLK</text>
<text x="231.1" y="135.8">IO_DIO2</text>
<text x="254" y="132.3">nRST</text>
<text x="382.8" y="137.6">IO_PE</text>
<text x="310.4" y="167.6">DIO1</text>
<text x="373.9" y="167.6">DIO5</text>
<text x="310.4" y="171.1">DIO2</text>
<text x="373.9" y="171.1">DIO6</text>
<text x="310.4" y="174.6">DIO3</text>
<text x="310.4" y="178.2">DIO4</text>
<text x="373.9" y="178.2">DIO8</text>
<text x="373.9" y="174.6">DIO7</text>
<text x="310.4" y="185.2">DAV</text>
<text x="310.4" y="181.7">EOI</text>
<text x="373.9" y="181.7">REN</text>
<text x="310.4" y="188.7">NRFD</text>
<text x="310.4" y="192.3">NDAC</text>
<text x="310.4" y="195.8">IFC</text>
<text x="310.4" y="199.3">SRQ</text>
<text x="310.4" y="202.8">ATN</text>
<text x="123.2" y="232.8">UART1_RX</text>
<text x="123.3" y="236.4">UART1_TX</text>
<text x="126.2" y="239.6">DS18B20</text>
</g>
<g font-size="3.2">
<text x="330" y="35.2">3</text>
<text x="359.8" y="35.2">22</text>
<text x="330" y="38.7">4</text>
<text x="336.2" y="37.5">REN</text>
<text x="336.2" y="41">IFC</text>
<text x="348.9" y="37.5">REN</text>
<text x="350.4" y="41">IFC</text>
<text x="359.8" y="38.7">21</text>
<text x="108.6" y="47.9">VSS</text>
<text x="116.6" y="46.1">47</text>
<text x="330" y="42.3">5</text>
<text x="330" y="45.8">6</text>
<text x="336.2" y="44.6">NDAC NDAC</text>
<text x="359.8" y="45.8">19</text>
<text x="359.8" y="42.3">20</text>
<text x="330" y="49.3">7</text>
<text x="330" y="52.8">8</text>
<text x="336.2" y="48.1">NRFD NRFD</text>
<text x="336.2" y="51.6">DAV</text>
<text x="348.8" y="51.6">DAV</text>
<text x="359.8" y="52.8">17</text>
<text x="359.8" y="49.3">18</text>
<text x="328.4" y="59.9">10</text>
<text x="330" y="56.4">9</text>
<text x="336.2" y="55.1">EOI</text>
<text x="336.2" y="58.7">ATN</text>
<text x="349.1" y="58.7">ATN</text>
<text x="350" y="55.1">EOI</text>
<text x="359.8" y="59.9">15</text>
<text x="359.8" y="56.4">16</text>
<text x="64.8" y="62">8</text>
<text x="68.3" y="63.8">VSSA/VREF-</text>
<text x="336.2" y="62.2">SRQ</text>
<text x="349.1" y="62.2">SRQ</text>
<text x="328.4" y="70.5">11</text>
<text x="328.4" y="67">14</text>
<text x="336.2" y="69.3">NC</text>
<text x="350.9" y="69.3">NC</text>
<text x="359.8" y="70.5">13</text>
<text x="359.8" y="67">23</text>
<text x="336.2" y="72.8">NC</text>
<text x="350.9" y="72.8">DC</text>
<text x="351.4" y="76.3">SC</text>
<text x="359.8" y="74">1</text>
<text x="359.8" y="77.5">2</text>
<text x="351.4" y="79.8">TE</text>
<text x="116.6" y="88.5">35</text>
<text x="108.6" y="90.2">VSS</text>
<text x="330" y="105.8">2</text>
<text x="359.8" y="105.8">19</text>
<text x="330" y="109.3">3</text>
<text x="330" y="112.8">4</text>
<text x="336.2" y="108.1">B1</text>
<text x="336.2" y="111.6">B2</text>
<text x="351.4" y="111.6">D2</text>
<text x="351.4" y="108.1">D1</text>
<text x="359.8" y="112.8">17</text>
<text x="359.8" y="109.3">18</text>
<text x="62.8" y="114.9">23</text>
<text x="68.3" y="116.7">VSS</text>
<text x="330" y="116.3">5</text>
<text x="330" y="119.9">6</text>
<text x="336.2" y="115.1">B3</text>
<text x="336.2" y="118.6">B4</text>
<text x="351.4" y="118.6">D4</text>
<text x="351.4" y="115.1">D3</text>
<text x="359.8" y="119.9">15</text>
<text x="359.8" y="116.3">16</text>
<text x="330" y="123.4">7</text>
<text x="336.2" y="122.2">B5</text>
<text x="336.2" y="125.7">B6</text>
<text x="351.4" y="125.7">D6</text>
<text x="351.4" y="122.2">D5</text>
<text x="359.8" y="123.4">14</text>
<text x="330" y="126.9">8</text>
<text x="330" y="130.5">9</text>
<text x="336.2" y="129.2">B7</text>
<text x="351.4" y="129.2">D7</text>
<text x="359.8" y="130.5">12</text>
<text x="359.8" y="126.9">13</text>
<text x="336.2" y="132.8">B8</text>
<text x="351.4" y="132.8">D8</text>
<text x="359.8" y="137.5">11</text>
<text x="351.4" y="143.3">TE</text>
<text x="351.6" y="139.8">PE</text>
<text x="359.8" y="141">1</text>
<text x="112.3" y="171.4">2</text>
<text x="115.7" y="172.8">GND</text>
</g>
<g font-size="3.2" fill="#00f">
<text x="64.8" y="37.3">1</text>
<text x="64.8" y="40.9">2</text>
<text x="68.3" y="39.1">VBAT</text>
<text x="111.2" y="40.9">EP</text>
<text x="116.6" y="39.1">49</text>
<text x="22.9" y="47.9">3</text>
<text x="64.8" y="44.4">3</text>
<text x="64.8" y="47.9">4</text>
<text x="68.3" y="42.6">PC13-ANTI_TAMP</text>
<text x="68.3" y="46.1">PC14-OSC32_IN</text>
<text x="22.9" y="53.2">2</text>
<text x="64.8" y="51.4">5</text>
<text x="68.3" y="49.7">PC15-OSC32_OUT</text>
<text x="68.3" y="53.2">PH0-OSC_IN</text>
<text x="109" y="51.4">PB9</text>
<text x="116.6" y="53.2">45</text>
<text x="116.6" y="49.7">46</text>
<text x="22.9" y="58.5">1</text>
<text x="64.8" y="55">6</text>
<text x="64.8" y="58.5">7</text>
<text x="68.3" y="56.7">PH1-OSC_OUT</text>
<text x="104" y="58.5">BOOT0</text>
<text x="109" y="55">PB8</text>
<text x="116.6" y="56.7">44</text>
<text x="68.3" y="60.3">NRST</text>
<text x="109" y="65.5">PB6</text>
<text x="109" y="62">PB7</text>
<text x="116.6" y="63.8">42</text>
<text x="116.6" y="60.3">43</text>
<text x="62.8" y="69.1">10</text>
<text x="68.3" y="70.8">PA0-WKUP</text>
<text x="109" y="69.1">PB5</text>
<text x="116.6" y="70.8">40</text>
<text x="116.6" y="67.3">41</text>
<text x="62.8" y="72.6">11</text>
<text x="62.8" y="76.1">12</text>
<text x="68.3" y="74.4">PA1</text>
<text x="68.3" y="77.9">PA2</text>
<text x="109" y="76.1">PB3</text>
<text x="109" y="72.6">PB4</text>
<text x="116.6" y="77.9">38</text>
<text x="116.6" y="74.4">39</text>
<text x="62.8" y="79.7">13</text>
<text x="62.8" y="83.2">14</text>
<text x="68.3" y="81.4">PA3</text>
<text x="107" y="83.2">PA14</text>
<text x="107" y="79.7">PA15</text>
<text x="116.6" y="81.4">37</text>
<text x="62.8" y="86.7">15</text>
<text x="68.3" y="84.9">PA4</text>
<text x="68.3" y="88.5">PA5</text>
<text x="62.8" y="90.2">16</text>
<text x="62.8" y="93.8">17</text>
<text x="68.3" y="92">PA6</text>
<text x="68.3" y="95.5">PA7</text>
<text x="107" y="93.8">PA13</text>
<text x="116.6" y="95.5">33</text>
<text x="116.6" y="92">34</text>
<text x="62.8" y="97.3">18</text>
<text x="62.8" y="100.8">19</text>
<text x="68.3" y="99.1">PB0</text>
<text x="107" y="100.8">PA11</text>
<text x="107" y="97.3">PA12</text>
<text x="116.6" y="99.1">32</text>
<text x="62.8" y="104.4">20</text>
<text x="68.3" y="102.6">PB1</text>
<text x="68.3" y="106.1">PB2</text>
<text x="107" y="104.4">PA10</text>
<text x="109" y="107.9">PA9</text>
<text x="116.6" y="106.1">30</text>
<text x="116.6" y="102.6">31</text>
<text x="62.8" y="111.4">22</text>
<text x="68.3" y="109.6">PB10</text>
<text x="68.3" y="113.2">VCAP-1</text>
<text x="109" y="111.4">PA8</text>
<text x="116.6" y="113.2">28</text>
<text x="116.6" y="109.6">29</text>
<text x="107" y="118.5">PB14</text>
<text x="107" y="114.9">PB15</text>
<text x="116.6" y="116.7">27</text>
<text x="62.8" y="122">25</text>
<text x="68.3" y="123.8">PB12</text>
<text x="107" y="122">PB13</text>
<text x="116.6" y="120.2">26</text>
<text x="66" y="167.3">USB+</text>
<text x="73.8" y="164.3">1</text>
<text x="90" y="164.3">2</text>
<text x="112.3" y="164.3">1</text>
<text x="115.7" y="165.7">IN</text>
<text x="128" y="165.7">OUT</text>
<text x="136.2" y="164.3">5</text>
<text x="66" y="170.9">USB-</text>
<text x="112.3" y="178.4">3</text>
<text x="115.7" y="179.8">EN</text>
<text x="130.2" y="179.8">NC</text>
<text x="136.2" y="178.4">4</text>
<text x="200" y="185">USB-</text>
<text x="216.7" y="185.5">1</text>
<text x="254" y="185.5">6</text>
<text x="267.1" y="185">USB-</text>
<text x="216.7" y="199.6">2</text>
<text x="254" y="199.6">5</text>
<text x="200" y="213.2">USB+</text>
<text x="216.7" y="213.7">3</text>
<text x="254" y="213.7">4</text>
<text x="267.1" y="213.2">USB+</text>
<text x="163.7" y="224.6" transform="rotate(-90 163.7 224.6)">9</text>
<text x="167.2" y="224.6" transform="rotate(-90 167.2 224.6)">8</text>
<text x="146.2" y="229.6">1</text>
<text x="146.2" y="233.1">2</text>
<text x="150.6" y="231">VBUS</text>
<text x="165.1" y="231.5" transform="rotate(-90 165.1 231.5)">EH</text>
<text x="168.6" y="231.5" transform="rotate(-90 168.6 231.5)">EH</text>
<text x="146.2" y="236.6">3</text>
<text x="150.6" y="234.5">D-</text>
<text x="150.6" y="238.1">D+</text>
<text x="146.2" y="240.2">4</text>
<text x="146.2" y="243.7">5</text>
<text x="150.6" y="241.6">ID</text>
<text x="150.6" y="245.1">GND</text>
<text x="163.7" y="251.4" transform="rotate(-90 163.7 251.4)">6</text>
<text x="165.1" y="246.9" transform="rotate(-90 165.1 246.9)">EH</text>
<text x="167.2" y="251.4" transform="rotate(-90 167.2 251.4)">7</text>
<text x="168.6" y="246.9" transform="rotate(-90 168.6 246.9)">EH</text>
</g>
<g font-size="3.2" fill="#f00">
<text x="108.1" y="44.4">VDD</text>
<text x="116.6" y="42.6">48</text>
<text x="344" y="50" transform="rotate(90 344 50)">SN75162</text>
<text x="64.8" y="65.5">9</text>
<text x="68.3" y="67.3">VDDA/VREF+</text>
<text x="108.1" y="86.7">VDD</text>
<text x="116.6" y="84.9">36</text>
<text x="62.8" y="118.5">24</text>
<text x="68.3" y="120.2">VDD</text>
<text x="370.4" y="124.1" transform="rotate(90 370.4 124.1)">SN75160</text>
</g>
<g font-size="3.2" fill="#ee0e22">
<text x="328.4" y="74">24</text>
<text x="336.2" y="76.3">VCC</text>
<text x="328.4" y="137.5">20</text>
<text x="336.2" y="139.8">VCC</text>
</g>
<g font-size="3.2" fill="#17855c">
<text x="328.4" y="77.5">12</text>
<text x="336.2" y="79.8">GND</text>
<text x="328.4" y="141">10</text>
<text x="336.2" y="143.3">GND</text>
</g>
<g font-size="2.5" fill="#00f">
<text x="65.3" y="174.8">CC1</text>
<text x="65.3" y="178.3">CC2</text>
</g>
<g font-size="2.1" fill="#a54b4b">
<text x="200.6" y="128.7">1</text>
<text x="209.6" y="130.4">1</text>
<text x="215.7" y="130.4">2</text>
<text x="224.7" y="128.7">2</text>
<text x="200.6" y="132.2">3</text>
<text x="200.6" y="135.8">5</text>
<text x="209.6" y="134">3</text>
<text x="209.6" y="137.5">5</text>
<text x="215.7" y="134">4</text>
<text x="215.7" y="137.5">6</text>
<text x="224.7" y="132.2">4</text>
<text x="224.7" y="135.8">6</text>
<text x="45.4" y="165.7">VBUS</text>
<text x="48" y="169.2">D+</text>
<text x="48.7" y="172.8">D-</text>
<text x="47" y="176.3">CC1</text>
<text x="47" y="179.8">CC2</text>
<text x="45.5" y="183.4">SBU1</text>
<text x="45.5" y="186.9">SBU2</text>
<text x="46.5" y="193.9">GND</text>
</g>
<g font-size="2.1" fill="#00f">
<text x="322.5" y="167.5">1</text>
<text x="367.6" y="167.5">13</text>
<text x="322.5" y="171">2</text>
<text x="331.4" y="169.2">DIO1</text>
<text x="331.4" y="172.8">DIO2</text>
<text x="354.5" y="169.2">DIO5</text>
<text x="354.5" y="172.8">DIO6</text>
<text x="367.6" y="171">14</text>
<text x="322.5" y="174.6">3</text>
<text x="322.5" y="178.1">4</text>
<text x="331.4" y="176.3">DIO3</text>
<text x="331.4" y="179.8">DIO4</text>
<text x="354.5" y="176.3">DIO7</text>
<text x="354.5" y="179.8">DIO8</text>
<text x="367.6" y="174.6">15</text>
<text x="367.6" y="178.1">16</text>
<text x="322.5" y="181.6">5</text>
<text x="322.5" y="185.1">6</text>
<text x="331.4" y="183.4">EOI</text>
<text x="355.6" y="183.4">REN</text>
<text x="367.6" y="181.6">17</text>
<text x="367.6" y="185.1">18</text>
<text x="322.5" y="188.7">7</text>
<text x="331.4" y="186.9">DAV</text>
<text x="331.4" y="190.4">NRFD</text>
<text x="355.1" y="186.9">GND</text>
<text x="355.1" y="190.4">GND</text>
<text x="367.6" y="188.7">19</text>
<text x="322.5" y="192.2">8</text>
<text x="322.5" y="195.7">9</text>
<text x="331.4" y="193.9">NDAC</text>
<text x="331.4" y="197.5">IFC</text>
<text x="355.1" y="193.9">GND</text>
<text x="355.1" y="197.5">GND</text>
<text x="367.6" y="192.2">20</text>
<text x="367.6" y="195.7">21</text>
<text x="321.1" y="199.3">10</text>
<text x="321.1" y="202.8">11</text>
<text x="331.4" y="201">SRQ</text>
<text x="355.1" y="201">GND</text>
<text x="367.6" y="199.3">22</text>
<text x="367.6" y="202.8">23</text>
<text x="321.1" y="206.3">12</text>
<text x="331.4" y="204.5">ATN</text>
<text x="331.4" y="208.1">SHIELD</text>
<text x="355.1" y="204.5">GND</text>
<text x="355.1" y="208.1">GND</text>
<text x="367.6" y="206.3">24</text>
<text x="345" y="224.7" transform="rotate(-90 345 224.7)">GUIDE@R</text>
<text x="348.6" y="224.4" transform="rotate(-90 348.6 224.4)">GUIDE@L</text>
</g>
<text font-size="1.8" fill="#a54b4b" x="34.5" y="183.2">USB C</text>
</svg>
